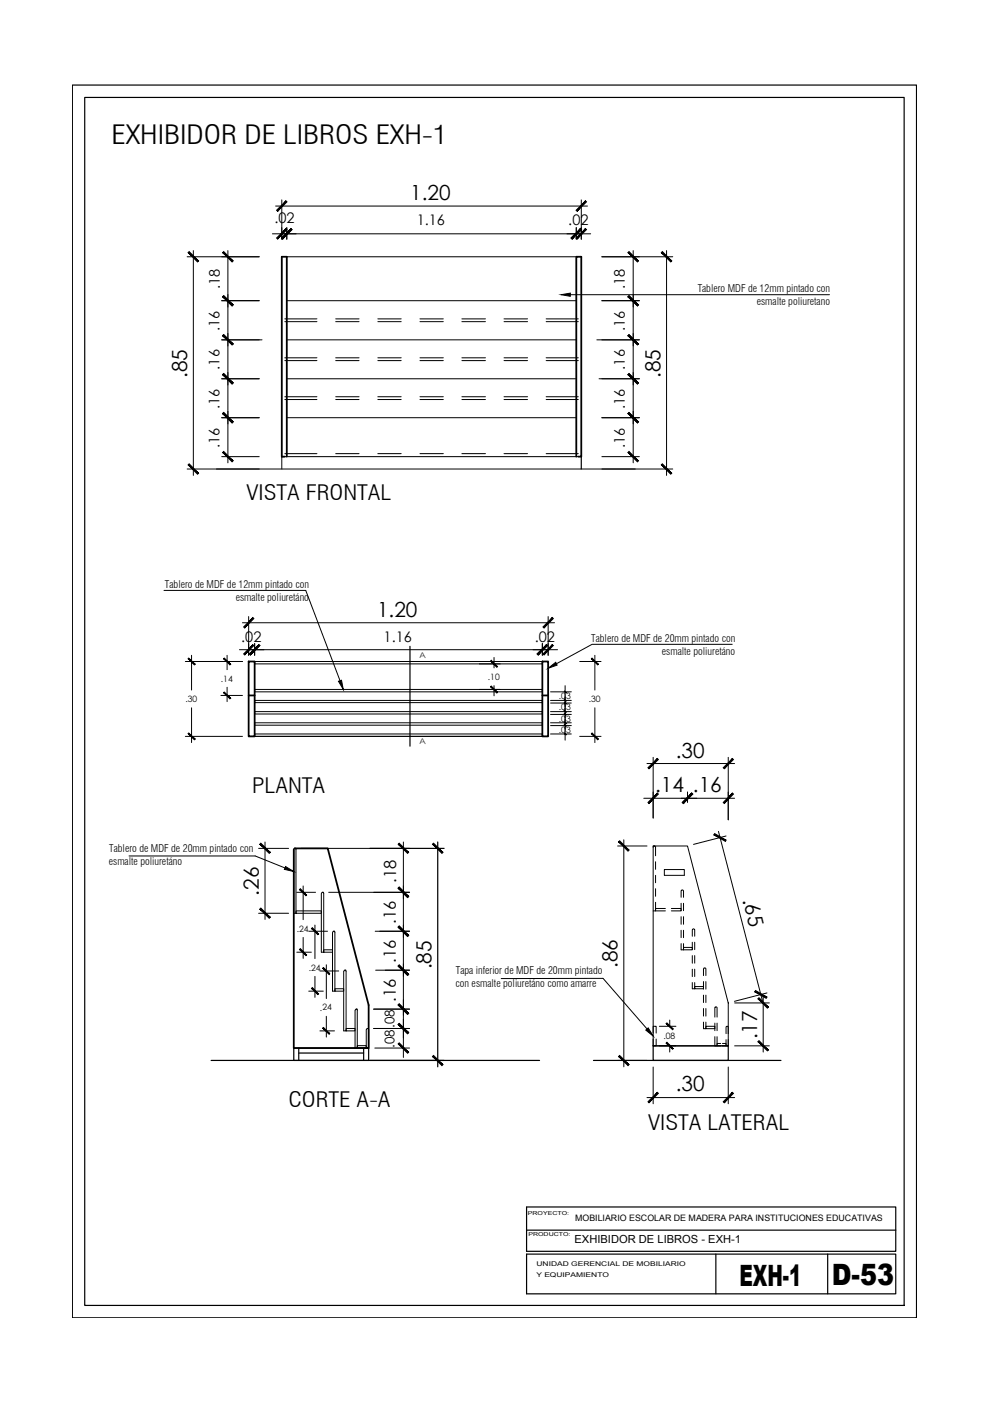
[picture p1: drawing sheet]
<svg xmlns="http://www.w3.org/2000/svg" width="210mm" height="297mm" viewBox="0 0 210 297" stroke-linecap="round" stroke-linejoin="round" font-family="sans-serif">
<!-- layer: Mobiliario -->
<path d="M60.4 96.8h-.7v-42.4h1.1v42.4M122.2 96.8v-42.4h1v42.4h-.6M52.7 140.3h1.3v15.8h-1.3zM52.7 147.4h1.3M115 140.3h1.2v15.8h-1.2zM115 147.4h1.2M62.5 179.9h7l8.7 33.2v9.1h-15.9v-42.1" fill="none" stroke="#000" stroke-width=".38"/>
<!-- layer: Mobiliario 2 -->
<g fill="none" stroke="#000" stroke-width=".21">
<path d="M60.8 54.4h61.4M60.8 63.8h61.4M60.8 72.1h61.4M45.9 99.4h88.8M60.8 80.3h61.4M60.8 88.6h61.4M122.6 96.8h-62.9v2.6M54 140.3h61v.5h-61v-.5h61M54 155.6h61v.5h-61zM54 153.2h61v.6h-61zM54 146.2h61v.5h-61zM54 150.9h61v.5h-61z"/>
<path d="M54 148.5h61v.5h-61zM54 156.1h61M62.4 179.9h.3l.1 .2v13.5h-.5zM138.5 179.4h7.3l8.6 33.2v9.1h-15.9zM62.8 193.1h5.3v.5h-5.3zM68.4 189.2h.1M68.4 189.2l-.2 .2M68.4 189.2l.2 .2v12.5h-.5v-12.5M70.5 197.7v12.4h.5v-12.4M70.8 197.4h.1M70.8 197.4l-.3 .3M70.8 197.4l.2 .3"/>
<path d="M140.9 184.4h4.2v1.2h-4.2zM68.6 201.4h1.9v.5h-1.9zM71 209.6h1.9v.5h-1.9zM73.1 205.7h.1M73.1 205.7l-.2 .2M73.1 205.7l.3 .2v12.7h-.5v-12.6M73.4 218.1h1.9v.5h-1.9zM75.3 214.2v8h.4v-8M75.5 214h.1M75.6 214l-.3 .2M75.6 214l.2 .2M77.7 218.3v3.9h.5v-3.9"/>
<path d="M77.9 218.1h.1M77.9 218.1l.3 .2M77.9 218.1l-.2 .2M75.7 221.7h2v.5h-2z"/>
</g>
<!-- layer: DRRP_COTAS -->
<g fill="none" stroke="#000" stroke-width=".21">
<path d="M39.7 54.4h15.3M41 53.1v47.7M48.3 53.1v45M57.8 49.6h65.7M58.4 43.7h66.2M59.7 49.6h3.1M59.7 42.4v8.3M60.8 48.3v2.4M122.2 49.6h3M122.2 48.3v2.4M123.2 42.4v8.3M127.6 54.4h15"/>
<path d="M134.3 53.1v45M141.3 53.1v47.7M47 63.8h8M47 72.1h8.6M126.5 72.1h9.1M127.6 63.8h8M39.7 99.4h15.3M47 80.3h8M47 88.6h8M47 96.8h8M127 80.3h8.6M127.6 99.4h15"/>
<path d="M127.6 88.6h8M127.6 96.8h8M40.6 138.9v7.4M48.1 138.9v3.1M50.8 137.8h65.5M51.4 132h66.2M52.7 137.8h3.3M52.7 130.7v8.2M54 136.4v2.5M104.7 139.4v2.2M115 137.8h3.2M115 136.4v2.5"/>
<path d="M116.2 130.7v8.2M126.1 138.9v7.4M39.3 140.3h12.1M39.3 156.1h12.1M40.6 150.1v7.3M46.8 147.4h4.6M48.1 145.7v3.1M101.6 140.8h4.5M101.6 146.2h4.5M104.7 145.4v2.1M116.7 146.7h4.4M116.7 148.5h4.4"/>
<path d="M116.7 149.1h4.4M116.7 150.9h4.4M116.7 151.5h4.4M116.7 153.2h4.4M116.7 153.8h4.4M116.7 155.6h4.4M119.8 145.4v4.4M119.8 147.7v4.5M119.8 150.1v4.5M119.8 152.5v4.4M122.9 140.3h4.5M122.9 156.1h4.5"/>
<path d="M126.1 150.1v7.3M54.8 179.9h6.4M56.2 178.5v16.4M63.9 179.9h22.9M85.5 178.5v36.8M131 179.4h6.2M132.3 178.1v48.1M136.5 169.2h11.3M137.2 161.9h18.6M138.5 160.6v12.8M144.4 169.2h11.4M145.8 167.9v2.2"/>
<path d="M152.3 176.3l9.3 35.8M153.9 177.2l-6.9 1.8M154.4 160.6v13.2M54.8 193.6h6.4M62.9 189.2h4M64.3 187.8v7.2M64.3 198.8v4.4M65.5 197.4h3.9M66.8 196.1v7.1M69.7 189.2h17.1M79.6 197.4h7.2M62.9 201.9h3.1"/>
<path d="M65.5 210.1h3.1M66.8 207v4.5M67.8 205.9h4M67.8 218.6h3.1M69.2 204.6v7.1M69.2 215.5v4.4M79.2 218.1h7.6M79.2 214h7.6M79.6 205.7h7.2M85.5 216.1v8.1M85.5 212v8M139.8 217.6h3.5"/>
<path d="M142 216.3v1.5M155.8 212.6h7.3M161.8 211.3v11.8M162.6 210.5l-6.9 1.8M79.5 222.2h7.3M131 224.8h6.2M137.2 232.7h18.6M138.5 226.2v7.8M139.8 221.7h3.5M142 221.5v1.6M154.4 226.2v7.8M155.8 221.7h7.3"/>
</g>
<!-- layer: 0 -->
<g fill="#000" stroke="#000" stroke-width=".21">
<path d="M39.9 53.6l2 1.9 .2-.2zM40.1 53.3l2 2-2.2-1.7z"/>
<path d="M60.6 42.6l-1.7 2.2 1.9-2zM60.6 42.6l-1.7 2.2-.3-.2z"/>
<path d="M122.1 44.6l.3 .2 1.7-2.2zM124.1 42.6l.2 .2-1.9 2z"/>
<path d="M140.2 53.6l2 1.9 .2-.2zM140.4 53.3l2 2-2.2-1.7z"/>
<path d="M40.1 98.3l-.2 .3 2.2 1.7zM39.9 98.6l2.2 1.7-.2 .2z"/>
<path d="M140.4 98.3l-.2 .3 2.2 1.7zM140.2 98.6l2.2 1.7-.2 .2z"/>
<path d="M53.6 130.9l-1.7 2.2 1.9-2zM53.6 130.9l-1.7 2.2-.2-.2z"/>
<path d="M104.2 140l-.2 .2 1.5 1.2zM104 140.2l1.5 1.2-.2 .1z"/>
<path d="M117.1 130.9l-2 2 .2 .2zM117.1 130.9l.2 .2-2 2z"/>
<path d="M40 155.4l-.1 .1 1.5 1.2zM39.9 155.5l1.5 1.2-.2 .1z"/>
<path d="M39.9 139.7l1.3 1.3 .2-.2zM39.9 139.7l.1-.2 1.4 1.3z"/>
<path d="M47.6 146.7l-.2 .2 1.5 1.1zM47.4 146.9l1.5 1.1-.2 .2z"/>
<path d="M47.4 139.7l1.3 1.3 .2-.2zM47.4 139.7l.2-.2 1.3 1.3z"/>
<path d="M104 145.6l1.3 1.3 .2-.1zM104 145.6l.2-.1 1.3 1.3z"/>
<path d="M125.5 155.4l-.1 .1 1.4 1.2zM125.4 155.5l1.4 1.2-.1 .1z"/>
<path d="M125.4 139.7l1.3 1.3 .1-.2zM125.4 139.7l.1-.2 1.3 1.3z"/>
<path d="M137.4 170.1l.2 .2 1.8-2.2zM139.4 168.1l.2 .3-2 1.9z"/>
<path d="M139.4 160.8l-1.8 2.2 2-2zM137.4 162.8l2-2-1.8 2.2z"/>
<path d="M146.7 168.1l-1.8 2.2 2-1.9zM146.7 168.1l-1.8 2.2-.2-.2z"/>
<path d="M146.7 168.1l-1.8 2.2 2-1.9zM146.7 168.1l-1.8 2.2-.2-.2z"/>
<path d="M155.3 168.1l-2 2 .3 .2zM155.3 168.1l.2 .3-1.9 1.9z"/>
<path d="M155.3 160.8l-2 2 .3 .2zM155.3 160.8l.2 .2-1.9 2z"/>
<path d="M151.4 177l2.4 1.4 .1-.3zM151.5 176.7l2.4 1.4-2.5-1.1z"/>
<path d="M55.3 192.5l-.2 .2 2.2 1.8zM55.1 192.7l2.2 1.8-.2 .2z"/>
<path d="M55.1 179l2 1.9 .2-.2zM55.3 178.8l2 1.9-2.2-1.7z"/>
<path d="M63.5 188.6l1.4 1.3 .1-.1zM63.5 188.6l.2-.2 1.3 1.4z"/>
<path d="M66.1 196.9l1.3 1.3 .1-.2zM66.1 196.9l.1-.2 1.3 1.3z"/>
<path d="M91.7 179l2 1.9 .2-.2zM91.7 179l.2-.2 2 1.9z"/>
<path d="M131.2 178.5l2 2 .2-.2zM131.2 178.5l.2-.2 2 2z"/>
<path d="M63.7 201.1l-.2 .2 1.5 1.2zM63.5 201.3l1.5 1.2-.1 .1z"/>
<path d="M66.2 209.4l-.1 .2 1.4 1.1zM66.1 209.6l1.4 1.1-.1 .2z"/>
<path d="M68.4 218l1.5 1.2-1.3-1.4zM68.4 218l1.5 1.2-.1 .1z"/>
<path d="M68.4 205.3l1.4 1.3 .1-.1zM68.4 205.3l.2-.2 1.3 1.4z"/>
<path d="M141.2 217l1.5 1.2-1.3-1.3zM141.2 217l1.5 1.2-.1 .1z"/>
<path d="M160.2 210l-.2 .3 2.6 1.1zM160 210.3l2.6 1.1-.2 .3z"/>
<path d="M160.7 211.8l2 1.9 .2-.2zM160.7 211.8l.2-.3 2 2z"/>
<path d="M91.9 223.8l-.2 .2 2.2 1.7zM91.7 224l2.2 1.7-.2 .2z"/>
<path d="M131.4 223.8l-.2 .2 2.2 1.7zM131.2 224l2.2 1.7-.2 .2z"/>
<path d="M139.4 231.6l-1.8 2.2 2-2zM139.4 231.6l-1.8 2.2-.2-.2z"/>
<path d="M141.2 221.1l1.4 1.4 .1-.2zM141.2 221.1l.2-.1 1.3 1.3z"/>
<path d="M155.3 231.6l-2 2 .3 .2zM155.3 231.6l.2 .2-1.9 2z"/>
<path d="M160.9 220.6l-.2 .3 2.2 1.7zM160.7 220.9l2.2 1.7-.2 .2z"/>
</g>
<!-- layer: DRRP_COTAS -->
<g fill="#000" stroke="#000" stroke-width=".21">
<path d="M47.2 53.6l2 1.9 .2-.2zM47.4 53.3l2 2-2.2-1.7z"/>
<path d="M58.6 50.5l.3 .2 1.7-2.2zM60.6 48.5l.2 .2-1.9 2z"/>
<path d="M61.7 48.5l-1.8 2.2 2-2zM59.7 50.5l2-2-1.8 2.2z"/>
<path d="M61.7 48.5l-1.8 2.2 2-2zM59.7 50.5l2-2-1.8 2.2z"/>
<path d="M121.1 50.5l.2 .2 1.8-2.2zM123.1 48.5l.2 .2-2 2z"/>
<path d="M121.1 50.5l.2 .2 1.8-2.2zM123.1 48.5l.2 .2-2 2z"/>
<path d="M124.1 48.5l-1.7 2.2 1.9-2zM124.1 48.5l-1.7 2.2-.3-.2z"/>
<path d="M133.2 53.6l1.9 1.9 .3-.2zM133.4 53.3l2 2-2.2-1.7z"/>
<path d="M47.4 62.7l-.2 .2 2.2 1.7zM47.2 62.9l2.2 1.7-.2 .3z"/>
<path d="M47.4 71l-.2 .2 2.2 1.7zM47.2 71.2l2.2 1.7-.2 .2z"/>
<path d="M47.4 79.2l-.2 .2 2.2 1.8zM47.2 79.4l2.2 1.8-.2 .2z"/>
<path d="M47.2 62.9l2 2 .2-.3zM47.4 62.7l2 1.9-2.2-1.7z"/>
<path d="M47.2 71.2l2 1.9 .2-.2zM47.4 71l2 1.9-2.2-1.7z"/>
<path d="M133.4 71l-.2 .2 2.2 1.7zM133.2 71.2l2.2 1.7-.3 .2z"/>
<path d="M133.4 79.2l-.2 .2 2.2 1.8zM133.2 79.4l2.2 1.8-.3 .2z"/>
<path d="M133.4 62.7l-.2 .2 2.2 1.7zM133.2 62.9l2.2 1.7-.3 .3z"/>
<path d="M133.2 62.9l1.9 2 .3-.3zM133.4 62.7l2 1.9-2.2-1.7z"/>
<path d="M133.2 71.2l1.9 1.9 .3-.2zM133.4 71l2 1.9-2.2-1.7z"/>
<path d="M47.4 87.5l-.2 .2 2.2 1.8zM47.2 87.7l2.2 1.8-.2 .2z"/>
<path d="M47.4 95.7l-.2 .2 2.2 1.8zM47.2 95.9l2.2 1.8-.2 .2z"/>
<path d="M47.2 79.4l2 2 .2-.2zM47.4 79.2l2 2-2.2-1.8z"/>
<path d="M47.2 87.7l2 2 .2-.2zM47.4 87.5l2 2-2.2-1.8z"/>
<path d="M133.4 87.5l-.2 .2 2.2 1.8zM133.2 87.7l2.2 1.8-.3 .2z"/>
<path d="M133.4 95.7l-.2 .2 2.2 1.8zM133.2 95.9l2.2 1.8-.3 .2z"/>
<path d="M133.2 79.4l1.9 2 .3-.2zM133.4 79.2l2 2-2.2-1.8z"/>
<path d="M133.2 87.7l1.9 2 .3-.2zM133.4 87.5l2 2-2.2-1.8z"/>
<path d="M53.6 136.7l-1.9 1.9 .2 .3zM53.6 136.7l.2 .2-1.9 2z"/>
<path d="M54.9 136.7l-1.8 2.2 2-2zM52.9 138.6l2-1.9-1.8 2.2z"/>
<path d="M54.9 136.7l-1.8 2.2 2-2zM52.9 138.6l2-1.9-1.8 2.2z"/>
<path d="M113.9 138.6l.2 .3 1.8-2.2zM115.9 136.7l.2 .2-2 2z"/>
<path d="M113.9 138.6l.2 .3 1.8-2.2zM115.9 136.7l.2 .2-2 2z"/>
<path d="M117.1 136.7l-1.8 2.2 2-2zM115.1 138.6l2-1.9-1.8 2.2z"/>
<path d="M119.7 146.5l.3 .4zM119.6 146.6l.4 .3z"/>
<path d="M119.7 148.3l.3 .3zM119.6 148.3l.4 .3z"/>
<path d="M119.7 148.9l.3 .3zM119.6 148.9l.4 .3z"/>
<path d="M119.6 150.7l.4 .3zM119.6 150.7l.4 .3z"/>
<path d="M119.7 151.3l.3 .3zM119.6 151.3l.4 .3z"/>
<path d="M119.7 153.1l.3 .3zM119.6 153.1l.4 .3z"/>
<path d="M119.7 153.6l.3 .4zM119.6 153.7l.4 .3z"/>
<path d="M119.7 155.4l.3 .4zM119.6 155.5l.4 .3z"/>
<path d="M84.6 196.3l-.2 .3 2.2 1.7zM84.4 196.6l2.2 1.7-.2 .2z"/>
<path d="M84.6 188.1l-.2 .2 2.2 1.8zM84.4 188.3l2.2 1.8-.2 .2z"/>
<path d="M84.4 196.6l2 1.9 .2-.2zM84.4 196.6l.2-.3 2 2z"/>
<path d="M84.4 188.3l2 2 .2-.2zM84.4 188.3l.2-.2 2 2z"/>
<path d="M84.4 179l2 1.9 .2-.2zM84.4 179l.2-.2 2 1.9z"/>
<path d="M84.4 217.2l2.2 1.7-2-1.9zM84.4 217.2l2.2 1.7-.2 .3z"/>
<path d="M84.6 212.9l-.2 .2 2.2 1.7zM84.4 213.1l2.2 1.7-.2 .3z"/>
<path d="M84.6 212.9l-.2 .2 2.2 1.7zM84.4 213.1l2.2 1.7-.2 .3z"/>
<path d="M84.6 204.6l-.2 .2 2.2 1.8zM84.4 204.8l2.2 1.8-.2 .2z"/>
<path d="M84.4 217.2l2 2 .2-.3zM84.4 217.2l.2-.2 2 1.9z"/>
<path d="M84.4 204.8l2 2 .2-.2zM84.4 204.8l.2-.2 2 2z"/>
<path d="M84.4 221.3l2 2 .2-.2zM84.4 221.3l.2-.2 2 2z"/>
</g>
<!-- layer: Proyecciones -->
<g fill="none" stroke="#000" stroke-width=".21">
<path d="M60.4 68.2h6.8M60.4 67.6h6.8M60.4 76.5h6.8M60.4 75.9h6.8M71.2 68.2h4.9M71.2 67.6h4.9M71.2 76.5h4.9M71.2 75.9h4.9M80.1 68.2h5M80.1 67.6h5M80.1 76.5h5M80.1 75.9h5"/>
<path d="M89 68.2h5M89 67.6h5M89 76.5h5M89 75.9h5M97.9 68.2h5M97.9 67.6h5M97.9 76.5h5M97.9 75.9h5M106.9 68.2h5M106.9 67.6h5M106.9 76.5h5M106.9 75.9h5"/>
<path d="M115.8 68.2h6.8M115.8 67.6h6.8M115.8 76.5h6.8M115.8 75.9h6.8M60.4 84.7h6.8M60.4 84.1h6.8M60.4 96.2h6.8M71.2 84.7h4.9M71.2 84.1h4.9M71.2 96.2h4.9M80.1 84.7h5M80.1 84.1h5"/>
<path d="M80.1 96.2h5M89 84.7h5M89 84.1h5M89 96.2h5M97.9 84.7h5M97.9 84.1h5M97.9 96.2h5M106.9 84.7h5M106.9 84.1h5M106.9 96.2h5M115.8 84.7h6.8M115.8 84.1h6.8"/>
<path d="M115.8 96.2h6.8M62.5 179.9h.1M138.5 179.6a.25 .25 0 0 1 .2-.2 .25 .25 0 0 1 .3 .2v1.8M138.5 179.4h.1M139 191.3v1.8h-.5M139 182.7v1.6M139 185.6v1.6M139 188.4v1.6M141.1 192.6h-2.1v.5h2.1M142.3 192.6h2.1v.5h-2.1M144.4 190.2v-1.3a.25 .25 0 0 1 .3-.2 .25 .25 0 0 1 .2 .2v1.3M144.4 191.5v1.6"/>
<path d="M144.4 194.4v1.6M144.4 197.2v1.6M144.9 191.5v1.6M144.9 194.4v1.6M144.9 197.2v1.6M146.8 198.5v-1.3a.25 .25 0 0 1 .2-.3 .25 .25 0 0 1 .3 .3v1.3M146.8 199.8v1.5M147.3 199.8v1.5M138.5 219v-1.4h.6v1.4M144.4 200.1v1.3h.5v-1.3M144.9 200.9h1.9v.5h-1.9zM146.8 208.3v1.3h.5v-1.3"/>
<path d="M146.8 202.6v1.6M146.8 205.5v1.6M147.3 209.2h1.9v.4h-1.9zM147.3 202.6v1.6M147.3 205.5v1.6M149.2 206.8v-1.4a.25 .25 0 0 1 .2-.2 .25 .25 0 0 1 .3 .2v1.4M149.2 216.7v1.4h.5v-1.4M149.2 208.1v1.6M149.2 211v1.6M149.2 213.8v1.6M149.7 217.6h1.9v.5h-1.9zM149.7 208.1v1.6"/>
<path d="M149.7 211v1.6M149.7 213.8v1.6M151.6 215.6v-1.9a.23 .23 0 0 1 .2-.2 .23 .23 0 0 1 .2 .2v1.9M151.6 219.8v1.9h.4v-1.9M151.6 216.9v1.6M152 216.9v1.6M153.9 219.2v-1.4a.23 .23 0 0 1 .3-.2 .23 .23 0 0 1 .2 .2v1.4M138.5 220.3v1.4h.6v-1.4M152.8 221.2h-.8v.5h.8M153.2 221.2h.7v.5h-.7M153.9 220.4v1.3h.5v-1.3"/>
</g>
<!-- layer: DRRP_TEXTOS-ACABADOS -->
<path d="M119 62.5l1.9-.4v.7zM71.8 144.4l.6-.2 .4 2zM116.2 141.7l1.6-1.3 .3 .6zM60.6 183.7l1.7 1.1-2-.5zM136.9 218.4l.5-.5 1.1 1.8z" fill="#000" stroke="#000" stroke-width=".21"/>
<path d="M120.9 62.5h55M34.8 125.2h30l7.3 19.2M155.3 136.6h-29.8l-7.5 4.1M27.4 181.5h26.7l6.3 2.5M106.3 207.5l21.6-.1 9.3 10.7" fill="none" stroke="#000" stroke-width=".21"/>
<!-- layer: 0 -->
<path d="M86.9 137v21.2" fill="none" stroke="#000" stroke-width=".25"/>
<!-- layer: LAZO -->
<path d="M15.3 18h179v261.4h-179zM18 20.7h173.7v256.1h-173.7zM123.2 96.8v2.6M78.4 179.9h15.8M92.8 178.5v47.7M44.8 224.8h69.6M62.3 222.2h15.9v2.6h-15.9zM63.3 223.3h13.8M63.3 222.2v2.6M77.1 222.2v2.6M125.8 224.8h39.8M138.5 221.7h15.9v3.1h-15.9z" fill="none" stroke="#000" stroke-width=".25"/>
<!-- layer: LINEAS COMPLEMENTARIAS -->
<path d="M111.6 255.9h78.3v9.4h-78.3zM111.6 265.9h78.3v8.4h-78.3zM111.6 260.8h78.3M151.8 265.9v8.4M175.5 265.9v8.4" fill="none" stroke="#000" stroke-width=".25"/>
<g font-size="6.2">
<text x="156.8" y="272.7">EXH-1</text>
<text x="176.4" y="272.4">D-53</text>
</g>
<text font-size="5.5" x="23.6" y="30.5">EXHIBIDOR DE LIBROS EXH-1</text>
<g font-size="4.4">
<text x="87" y="42.4">1.20</text>
<text x="39.7" y="80.1" transform="rotate(-90 39.7 80.1)">.85</text>
<text x="140" y="80.1" transform="rotate(-90 140 80.1)">.85</text>
<text x="52.3" y="106">VISTA FRONTAL</text>
<text x="79.9" y="130.7">1.20</text>
<text x="143.3" y="160.6">.30</text>
<text x="138.9" y="167.9">.14</text>
<text x="146.9" y="167.9">.16</text>
<text x="53.5" y="168.2">PLANTA</text>
<text x="54.9" y="189.9" transform="rotate(-90 54.9 189.9)">.26</text>
<text x="157.5" y="190.8" transform="rotate(76 157.5 190.8)">.65</text>
<text x="91.5" y="205.5" transform="rotate(-90 91.5 205.5)">.85</text>
<text x="131" y="205.3" transform="rotate(-90 131 205.3)">.86</text>
<text x="160.5" y="220.4" transform="rotate(-90 160.5 220.4)">.17</text>
<text x="143.3" y="231.4">.30</text>
<text x="61.1" y="234.7">CORTE A-A</text>
<text x="137.4" y="239.6">VISTA LATERAL</text>
</g>
<g font-size="3.5">
<text x="84" y="187.1" transform="rotate(-90 84 187.1)">.18</text>
<text x="83.9" y="195.8" transform="rotate(-90 83.9 195.8)">.16</text>
<text x="83.9" y="204.1" transform="rotate(-90 83.9 204.1)">.16</text>
<text x="83.9" y="212.3" transform="rotate(-90 83.9 212.3)">.16</text>
</g>
<g font-size="3.1">
<text x="58.2" y="47.3">.02</text>
<text x="88.4" y="47.8">1.16</text>
<text x="120.5" y="47.8">.02</text>
<text x="46.6" y="61.3" transform="rotate(-90 46.6 61.3)">.18</text>
<text x="132.5" y="61.3" transform="rotate(-90 132.5 61.3)">.18</text>
<text x="46.5" y="70.1" transform="rotate(-90 46.5 70.1)">.16</text>
<text x="132.5" y="70.1" transform="rotate(-90 132.5 70.1)">.16</text>
<text x="46.5" y="78.4" transform="rotate(-90 46.5 78.4)">.16</text>
<text x="132.5" y="78.4" transform="rotate(-90 132.5 78.4)">.16</text>
<text x="46.5" y="86.7" transform="rotate(-90 46.5 86.7)">.16</text>
<text x="132.5" y="86.7" transform="rotate(-90 132.5 86.7)">.16</text>
<text x="46.5" y="94.9" transform="rotate(-90 46.5 94.9)">.16</text>
<text x="132.5" y="94.9" transform="rotate(-90 132.5 94.9)">.16</text>
<text x="51.2" y="136">.02</text>
<text x="81.3" y="136">1.16</text>
<text x="113.4" y="136">.02</text>
</g>
<g font-size="2.8">
<text x="83.7" y="218" transform="rotate(-90 83.7 218)">.08</text>
<text x="83.7" y="222.2" transform="rotate(-90 83.7 222.2)">.08</text>
</g>
<text font-size="2.4" x="121.8" y="263.6">EXHIBIDOR DE LIBROS - EXH-1</text>
<g font-size="2.2">
<text x="147.9" y="61.9">Tablero MDF de 12mm pintado con</text>
<text x="160.5" y="64.6">esmalte poliuretano</text>
<text x="35" y="124.8">Tablero de MDF de 12mm pintado con</text>
<text x="50" y="127.5">esmalte poliuretáno</text>
<text x="125.4" y="136.1">Tablero de MDF de 20mm pintado con</text>
<text x="140.3" y="138.9">esmalte poliuretáno</text>
<text x="23.1" y="183.3">esmalte poliuretáno</text>
<text x="23.2" y="180.6">Tablero de MDF de 20mm pintado con</text>
<text x="96.6" y="209.3">con esmalte poliuretáno como amarre</text>
<text x="96.7" y="206.5">Tapa inferior de MDF de 20mm pintado</text>
</g>
<text font-size="1.9" x="121.9" y="258.8">MOBILIARIO ESCOLAR DE MADERA PARA INSTITUCIONES EDUCATIVAS</text>
<g font-size="1.8">
<text x="88.9" y="139.4">A</text>
<text x="39.3" y="148.8" transform="rotate(-1 39.3 148.8)">.30</text>
<text x="46.8" y="144.5" transform="rotate(-1 46.8 144.5)">.14</text>
<text x="103.4" y="144.1" transform="rotate(-1 103.4 144.1)">.10</text>
<text x="118.5" y="148.3" transform="rotate(-1 118.5 148.3)">.03</text>
<text x="124.8" y="148.8" transform="rotate(-1 124.8 148.8)">.30</text>
<text x="118.5" y="155.4" transform="rotate(-1 118.5 155.4)">.03</text>
<text x="118.5" y="153" transform="rotate(-1 118.5 153)">.03</text>
<text x="118.5" y="150.6" transform="rotate(-1 118.5 150.6)">.03</text>
<text x="88.9" y="157.7">A</text>
<text x="62.9" y="197.6" transform="rotate(-1 62.9 197.6)">.24</text>
<text x="65.5" y="205.8" transform="rotate(-1 65.5 205.8)">.24</text>
<text x="67.8" y="214.2" transform="rotate(-1 67.8 214.2)">.24</text>
<text x="140.6" y="220.3" transform="rotate(-1 140.6 220.3)">.08</text>
</g>
<g font-size="1.4">
<text x="113.8" y="268.5">UNIDAD GERENCIAL DE MOBILIARIO</text>
<text x="113.7" y="270.7">Y EQUIPAMIENTO</text>
</g>
<g font-size="1.1">
<text x="111.9" y="257.5">PROYECTO:</text>
<text x="112" y="262.1">PRODUCTO:</text>
</g>
</svg>
